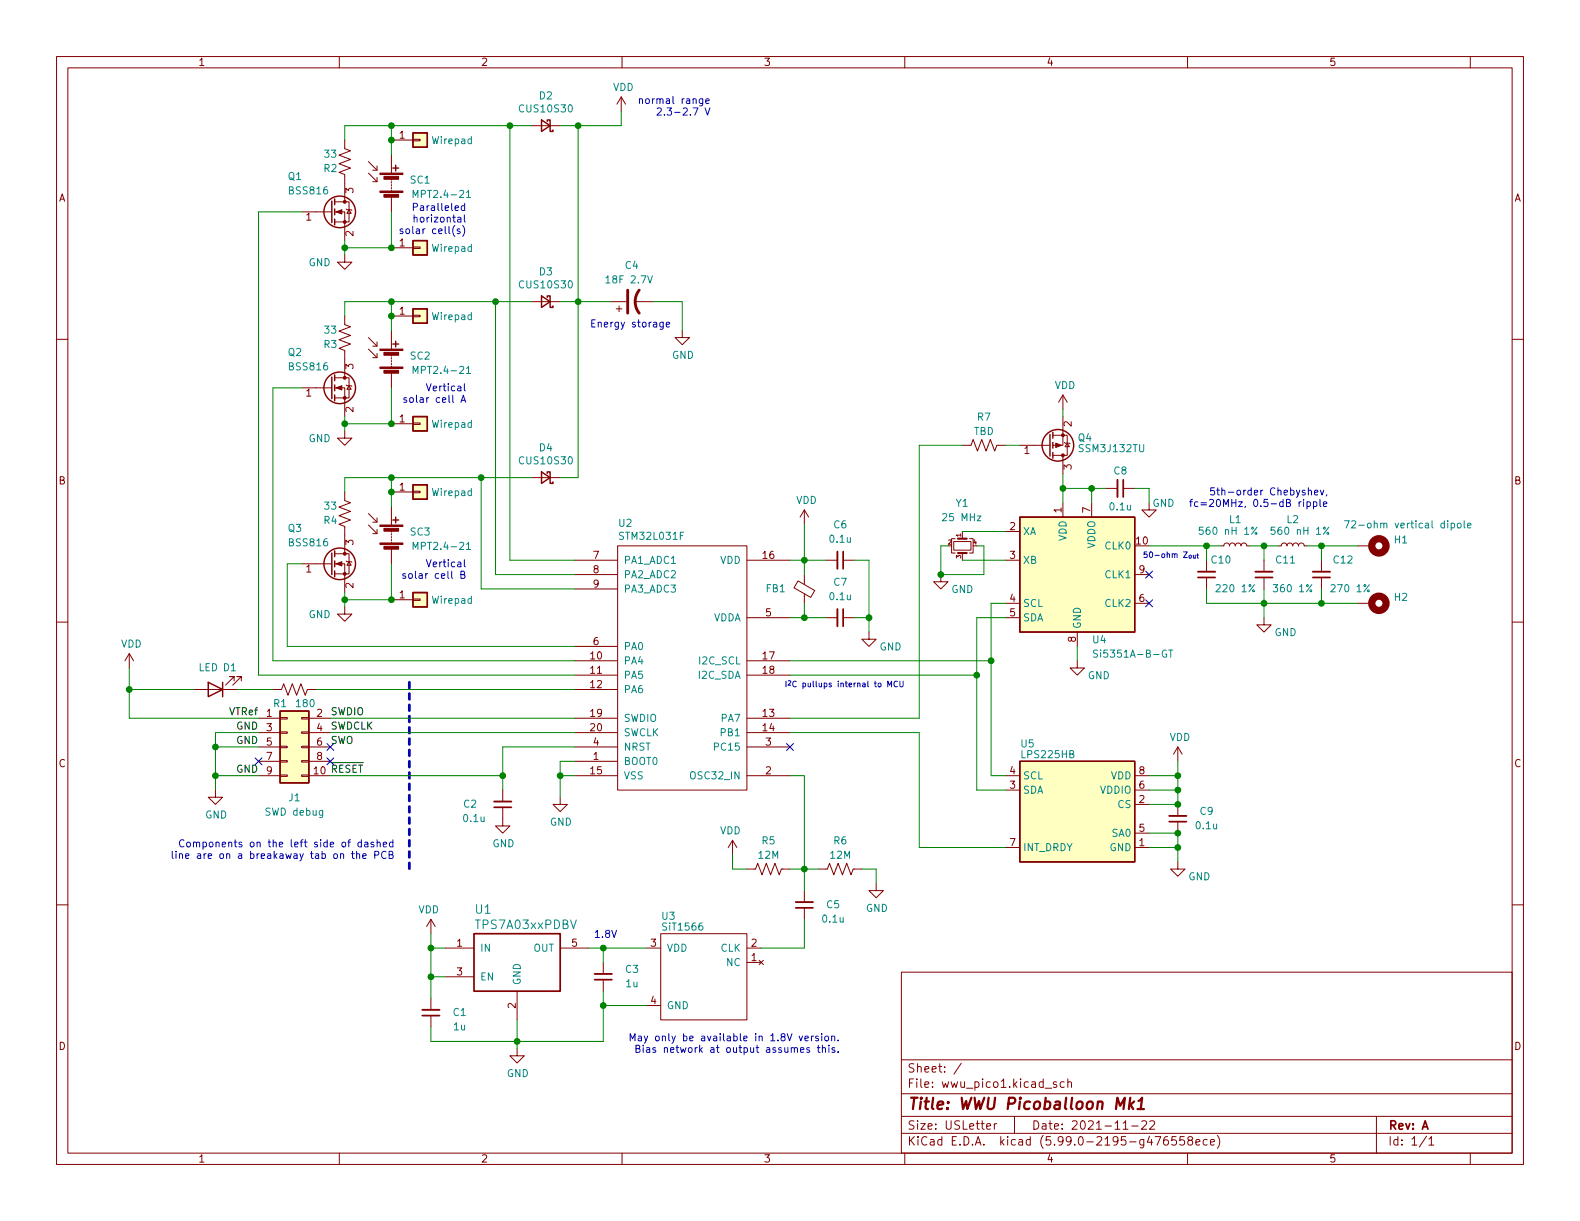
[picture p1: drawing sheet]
<svg xmlns="http://www.w3.org/2000/svg" width="279mm" height="216mm" viewBox="0 0 279 216" stroke-linecap="round" stroke-linejoin="round" font-family="sans-serif">
<g fill="none" stroke="#840000" stroke-width=".18">
<path d="M10 10h259.4v195.9h-259.4zM12 12h255.4v191.9h-255.4zM60 10v2M109.9 17.1l-.8 1.3M109.9 17.1v2.6M109.9 17.1l.7 1.3M110 10v2M160 10v2M210 10v2M260 10v2M53.3 37.5h5.4M59.2 37.5h1.8v5"/>
<path d="M59.2 35.7h2.5v3.5h-2.5M61 24.8v1.5l1 .4-2.1 .7 2.1 .8-2.1 .8 2.1 .7-2.1 .8 1.1 .4v4.8M61.2 37l.1 .1h.8l.1 .1M61.7 37.1l.4 .6h-.8zM65.2 30.6l1.5 1.5M65.2 28.6l1.5 1.5M66.7 31.4v.7h-.8M66.7 29.3v.8h-.8M69.2 24.8h3.8M69.2 27.3v3.3M69.2 31.6v.3M69.2 32.1v.3"/>
<path d="M69.2 32.6v.3M69.2 33.1v.3M69.2 33.7v.2M69.2 34.9v2.6M73 24.6h1.3v.3h-1.3zM94 22.2h5.1M10 60h2M61 55.9v1.5l1 .4-2.1 .7 2.1 .8-2.1 .8 2.1 .7-2.1 .8 1.1 .4v4.8M61 45.1v1.3h1.2l-1.2 1.2-1.3-1.2h1.3M65.2 59.7l1.5 1.5M69.2 43.8h3.8M69.2 58.4v3.3"/>
<path d="M69.2 55.9h3.8M73 43.7h1.3v.2h-1.3zM73 55.8h1.3v.2h-1.3zM94 53.3h5.1M107.9 53.3h2.8M109 54.6h1M109.5 54.1v1M112.3 53.3h3.3M120.6 58.4v1.3h1.3l-1.3 1.3-1.2-1.3h1.2M267.4 60h2M53.3 68.6h5.4M59.2 68.6h1.8v5.1"/>
<path d="M59.2 66.8h2.5v3.6h-2.5M61 76.2v1.3h1.2l-1.2 1.2-1.3-1.2h1.3M61.2 68.1l.1 .1h.8l.1 .1M61.7 68.2l.4 .6h-.8zM65.2 61.7l1.5 1.5M66.7 62.5v.7h-.8M66.7 60.5v.7h-.8M69.2 62.7v.3M69.2 63.2v.3M69.2 63.8v.2M69.2 64.3v.2M69.2 64.8v.2"/>
<path d="M69.2 66v2.6M69.2 74.9h3.8M73 74.8h1.3v.3h-1.3zM170.2 78.7h1.5l.4-1 .7 2.1 .8-2.1 .8 2.1 .7-2.1 .8 2.1 .4-1.1h1.5M180.3 78.7h5.4M186.2 77h2.5v3.5h-2.5M188 73.7v5h-1.8M188 69.9l-.8 1.2M188 69.9v2.5M188 69.9l.7 1.2M188.2 78.2l.1 .2h.8l.1 .1M188.7 78.4l.4 .6h-.8z"/>
<path d="M53.3 99.7h5.4M59.2 99.7h1.8v5.1M59.2 97.9h2.5v3.6h-2.5M61 87v1.5l1 .4-2.1 .8 2.1 .7-2.1 .8 2.1 .7-2.1 .8 1.1 .4v4.8M61.2 99.2l.1 .1h.8l.1 .1M61.7 99.3l.4 .6h-.8zM65.2 92.8l1.5 1.6M65.2 90.8l1.5 1.5M66.7 93.6v.8h-.8M66.7 91.6v.7h-.8M69.2 89.5v3.3M69.2 93.9v.2"/>
<path d="M69.2 94.4v.2M69.2 94.9v.2M69.2 95.4v.2M69.2 95.9v.2M69.2 97.2v2.5M69.2 87h3.8M73 86.9h1.3v.2h-1.3zM94 84.5h5.1M101.6 99.1h7.6M109.2 96.5h22.9v43.2h-22.9zM132.1 99.1h7.6M142.2 90.2l-.7 1.2"/>
<path d="M142.2 90.2v2.5M142.2 90.2l.8 1.2M146 99.1h2.1M149.1 99.1h2M168.7 95.8h3v1.5h-3zM168.9 95.3h-.6v2.5h.6M170.2 94v1.3M170.2 97.8v1.3M171.4 95.3h.7v2.5h-.7M177.8 99.1h2.5M177.8 94h2.5M188 80.5v3.3"/>
<path d="M188 88.9v2.5M193 88.9v2.5M195.6 86.4h2M198.6 86.4h2.1M203.2 88.9v1.3h1.3l-1.3 1.2-1.3-1.2h1.3M213.4 99.1v2M215.9 96.5h.5l.2-.3 .3-.2 .4 .2 .1 .3 .1-.3 .3-.2 .5 .1 .1 .4 .3-.4 .4-.1 .2 .2 .2 .3 .1-.3 .4-.2 .3 .2 .2 .3h.5M223.5 99.1v2M226.1 96.5h.5l.1-.3 .4-.2 .3 .2 .2 .3 .1-.3 .3-.2 .4 .1 .2 .4 .2-.4 .4-.1 .3 .2 .1 .3 .2-.3 .3-.2 .4 .2 .1 .3h.5M233.7 99.1v2M240 96.5h2.6M10 110h2"/>
<path d="M22.9 115.6l-.8 1.2M22.9 115.6v2.5M22.9 115.6l.7 1.2M61 107.3v1.3h1.2l-1.2 1.3-1.3-1.3h1.3M69.2 106h3.8M73 105.9h1.3v.3h-1.3zM101.6 114.3h7.6M101.6 101.6h7.6M101.6 104.1h7.6M101.6 116.8h7.6M101.6 119.4h7.6M132.1 109.2h7.6"/>
<path d="M132.1 116.8h7.6M132.1 119.4h7.6M141.1 102.7l3 1.7-.7 1.2-3-1.7zM142.2 101.6v1.8M142.2 105v1.7M146 109.2h2.1M149.1 109.2h2M153.7 111.8v1.2h1.2l-1.2 1.3-1.3-1.3h1.3M166.4 101.6v1.3h1.2l-1.2 1.2-1.3-1.2h1.3M177.8 109.2h2.5M177.8 106.7h2.5M190.5 116.8v1.3h1.3l-1.3 1.3-1.3-1.3h1.3"/>
<path d="M190.5 111.8v2.5M200.7 101.6h2.5M200.7 106.7h2.5M213.4 102.1v2M223.5 109.2v1.3h1.3l-1.3 1.3-1.3-1.3h1.3M223.5 102.1v2M233.7 102.1v2M240 106.7h2.6M267.4 110h2M34.3 121.9h7.6M38.1 139.7v1.3h1.3l-1.3 1.2-1.3-1.2h1.3M41.4 120.4v-.8h-.8h.8l-1.5 1.6"/>
<path d="M42.7 120.4v-.8h-.8h.8l-1.6 1.6M45.7 127h3.8M45.7 137.2h3.8M45.7 129.5h3.8M45.7 132.1h3.8M45.7 134.6h3.8M48.3 121.9h1.5l.4-1 .7 2 .8-2 .8 2 .7-2 .8 2 .4-1h1.5M49.5 137h1.3v.3h-1.3zM49.5 134.5h1.3v.2h-1.3zM49.5 129.4h1.3v.3h-1.3zM49.5 126.9h1.3v.2h-1.3zM49.5 132h1.3v.2h-1.3z"/>
<path d="M53.3 137h1.3v.3h-1.3zM53.3 134.5h1.3v.2h-1.3zM53.3 129.4h1.3v.3h-1.3zM53.3 126.9h1.3v.2h-1.3zM53.3 132h1.3v.2h-1.3zM54.6 127h3.8M54.6 137.2h3.8M54.6 129.5h3.8M54.6 132.1h3.8M54.6 134.6h3.8M88.9 139.7v2M101.6 127h7.6"/>
<path d="M101.6 137.2h7.6M101.6 129.5h7.6M101.6 132.1h7.6M101.6 134.6h7.6M101.6 121.9h7.6M132.1 127h7.6M132.1 137.2h7.6M132.1 129.5h7.6M132.1 132.1h7.6M177.8 137.2h2.5M177.8 139.7h2.5M200.7 137.2h2.5"/>
<path d="M200.7 139.7h2.5M208.3 132.1v2.5M208.3 132.1l-.8 1.3M208.3 132.1l.7 1.3M10 160h2M88.9 142.7v3.4h1.3l-1.3 1.2-1.3-1.2h1.3M99.1 141v1.2h1.2l-1.2 1.3-1.3-1.3h1.3M129.5 148.6l.8 1.3M129.5 148.6v2.5M129.5 148.6l-.7 1.3M132.1 153.7h1.5l.4-1 .7 2 .8-2 .8 2 .7-2 .8 2 .4-1h1.5M142.2 157.5v2"/>
<path d="M144.8 153.7h1.5l.4-1 .7 2 .8-2 .8 2 .7-2 .8 2 .4-1h1.5M154.9 156.2v1.3h1.3l-1.3 1.3-1.2-1.3h1.2M177.8 149.9h2.5M200.7 149.9h2.5M200.7 142.2h2.5M200.7 147.3h2.5M208.3 152.4v1.3h1.2l-1.2 1.2-1.3-1.2h1.3M208.3 142.2v2.1M208.3 145.3v2M267.4 160h2M76.2 162.6v2.5M76.2 176.5v2.1"/>
<path d="M76.2 179.6v2M76.2 162.6l.8 1.2M76.2 162.6l-.8 1.2M78.7 167.6h5.1M78.7 172.7h5.1M91.4 175.3v5M99.1 167.6h5M106.7 170.2v2M106.7 173.2v2.1M114.3 167.6h2.5M114.3 177.8h2.5M116.8 165.1h15.3v15.2h-15.3z"/>
<path d="M132.1 167.6h2.5M132.1 170.2h2.5M134.2 169.8l.8 .8M135 169.8l-.8 .8M142.2 160.5v2.1M159.4 171.9h108v32h-108zM91.4 185.4v1.3h1.3l-1.3 1.3-1.2-1.3h1.2M159.4 197.4h108M159.4 193.4h108M159.4 187.4h108M170 188l-1.3 1.9M174.5 199.2l.7-.2-.1-.3h-.4l-.2 .2v.7h.6"/>
<path d="M175.8 198.7v1M176.3 198.7h-.3l-.2 .3M179.4 197.4v3M184.8 192.4h1.2M186.8 191.4l-.3-.1-.2 .2v.2l.5 .2v.3h-.5M188.2 191.4l-.4-.1-.3 .3v.4l.1 .2h.6M188.8 191.4l.2-.1 .4 .1 .1 .9M188.8 190.8v1.5M198.6 199.7h.9M200.1 199.1h1.2M201.9 198.3l.6-.1 .2 .1 .1 .3-1 1.1h1M203.3 198.3l.6-.1 .2 .1 .1 .3-.9 1.1h.9"/>
<path d="M243.4 197.4v6.5M60 203.9v2M110 203.9v2M159.4 200.4h108M160 203.9v2M204.3 201h1l-.7 1.5M206.5 201a.59 .59 0 0 0-.7 .6v.6l.1 .2 .4 .1 .2-.2 .1-.5-.1-.2-.5-.1-.2 .3M208 201h-.7l-.1 .7 .2-.2 .5 .1 .1 .2v.5l-.2 .2-.6-.2M209.4 201h-.7l-.1 .7 .2-.2 .5 .1 .2 .2-.1 .5-.2 .2-.6-.2M210 203.9v2M210.3 201.6l-.3-.3 .1-.2 .2-.1h.5l.1 .3-.1 .2-.6 .2-.2 .2 .1 .4 .2 .2h.3l.3-.3-.1-.4-.2-.2M211.5 202l.7-.2-.1-.3h-.4l-.2 .2v.7h.6"/>
<path d="M213.5 201.5h-.5l-.2 .3v.4l.1 .2h.6M214 202l.8-.2-.1-.3h-.4l-.3 .2 .1 .7h.6M215.3 200.8a1.72 1.72 0 0 1 0 2.2M252.3 200.9l-1.3 1.9M252.7 201.4l.4-.4v1.5M252.7 202.5h.8M260 203.9v2"/>
</g>
<path d="M197.3 196.1l.3-2 .5 1.4 .8-1.4-.2 2M199.9 194.1l-.3 2M199.9 195.3l.5 .8M200.6 194.8l-.9 .7M201.1 196.1h1.2M201.3 194.7l.7-.6-.3 2" fill="none" stroke="#840000" stroke-width=".4"/>
<g fill="#ffffc2" stroke="#ffffc2" stroke-width=".18">
<path d="M73 23.5h2.6v2.5h-2.6z"/>
<path d="M73 42.5h2.6v2.6h-2.6z"/>
<path d="M73 54.6h2.6v2.6h-2.6z"/>
<path d="M73 73.7h2.6v2.5h-2.6z"/>
<path d="M49.5 125.7h5.1v12.7h-5.1z"/>
<path d="M180.3 91.4h20.4v20.4h-20.4z"/>
<path d="M73 104.8h2.6v2.5h-2.6z"/>
<path d="M73 85.7h2.6v2.6h-2.6z"/>
<path d="M180.3 134.6h20.4v17.8h-20.4z"/>
</g>
<g fill="none" stroke="#840000" stroke-width=".25">
<path d="M58.7 35.6v3.8M59.2 35.2v1M59.2 37v1M59.2 38.7v1.1M69.5 29.7h1M70 29.2v1M73 23.5h2.6v2.5h-2.6zM95.8 21.2l1.5 1-1.5 1zM96.8 21.5v-.3h.5v2h.5v-.2M73 42.5h2.6v2.6h-2.6zM73 54.6h2.6v2.6h-2.6zM95.8 52.3l1.5 1-1.5 1.1z"/>
<path d="M96.8 52.6v-.3h.5v2.1h.5v-.3M58.7 66.7v3.8M59.2 66.3v1M59.2 68.1v1M59.2 69.9v1M69.5 60.8h1M70 60.3v1M73 73.7h2.6v2.5h-2.6zM185.7 76.8v3.8M186.2 76.5v1M186.2 78.2v1M58.7 97.8v3.8"/>
<path d="M59.2 97.4v1M59.2 99.2v1M69.5 91.9h1M70 91.4v1.1M73 85.7h2.6v2.6h-2.6zM95.8 83.4l1.5 1.1-1.5 1zM96.8 83.7v-.3h.5v2.1h.5v-.3M180.3 91.4h20.4v20.4h-20.4zM186.2 80v1M59.2 101v1M73 104.8h2.6v2.5h-2.6zM36.8 120.7l2.6 1.2-2.6 1.3z"/>
<path d="M39.4 120.7v2.5M49.5 125.7h5.1v12.7h-5.1zM180.3 134.6h20.4v17.8h-20.4z"/>
<circle cx="60.1" cy="37.5" r="2.79"/>
<circle cx="60.1" cy="68.6" r="2.79"/>
<circle cx="187.1" cy="78.7" r="2.79"/>
<circle cx="60.1" cy="99.7" r="2.79"/>
</g>
<path d="M148.1 97.5v3.1M197.6 84.8v3.1M148.1 107.7v3M211.8 101.1h3.1M222 101.1h3M232.2 101.1h3M87.4 141.7h3M140.7 159.5h3.1M206.8 144.3h3M74.7 178.6h3M105.2 172.2h3" fill="none" stroke="#840000" stroke-width=".33"/>
<path d="M149.1 97.5v3.1M198.6 84.8v3.1M149.1 107.7v3M211.8 102.1h3.1M222 102.1h3M232.2 102.1h3M87.4 142.7h3M206.8 145.3h3M74.7 179.6h3M83.8 165.1h15.3v10.2h-15.3zM105.2 173.2h3M140.7 160.5h3.1" fill="none" stroke="#840000" stroke-width=".3"/>
<path d="M111 51.3v4.1M113 51.3a3.3 3.3 0 0 0 0 4.1" fill="none" stroke="#840000" stroke-width=".51"/>
<g fill="none" stroke="#008484" stroke-width=".18">
<path d="M73.1 34.9v-1.2l.4 .9 .4-.9v1.2M82.5 34l.4-.3v1.2M82.5 34.9h.7M107.1 49.1l.4-.3v1.2M107.1 50h.8M114.5 48.8l.4 1.2 .5-1.2M73.1 66v-1.2l.4 .9 .4-.9v1.2M82.5 65.1l.4-.3v1.2M82.5 66h.7M73.1 97.2v-1.3l.4 .9 .4-.9v1.3M82.5 96.3l.4-.4v1.3M82.5 97.2h.7"/>
<path d="M212.7 93.2h-.6v.6l.1-.1 .5 .1 .1 .1-.1 .5-.2 .1-.4-.1M222.3 93.2l-1 1.3M225.4 93.2h-.6v.6l.1-.1 .5 .1 .1 .1-.1 .5-.2 .1-.4-.1M235 93.2l-1 1.3M237.8 92.1h.8l-.5 1.3M239 92.2l.5-.1 .2 .3-.7 1h.7M257.8 92.6l.3-.1 .3 .2v.4l-.3 .3-.3-.1-.1-.2zM258.9 92.1v1.1l.2 .2M259.5 92.9l.6-.1v-.2l-.4-.1-.2 .2 .1 .6h.5M194.1 115l-.5-.1-.2 .2v.3l.6 .3 .1 .3-.3 .2h-.4M206.7 114.9h.7M207 114.9v1.3"/>
<circle cx="222.1" cy="94.3" r=".18"/>
<circle cx="234.8" cy="94.3" r=".18"/>
</g>
<g fill="#840000" stroke="#840000" stroke-width=".18">
<path d="M67.2 96h4v.3h-4z"/>
<path d="M67.2 92.8h4v.3h-4z"/>
<path d="M67.9 96.6h2.6v.5h-2.6z"/>
<path d="M67.9 93.4h2.6v.5h-2.6z"/>
<path d="M59.4 99.7l1.1-.4v.8z"/>
<path d="M59.4 37.5l1.1-.4v.7z"/>
<path d="M59.4 68.6l1.1-.4v.8z"/>
<path d="M67.2 64.9h4v.3h-4z"/>
<path d="M67.2 61.7h4v.3h-4z"/>
<path d="M67.9 65.5h2.6v.5h-2.6z"/>
<path d="M67.9 62.3h2.6v.5h-2.6z"/>
<path d="M67.2 33.8h4v.2h-4z"/>
<path d="M67.2 30.6h4v.3h-4z"/>
<path d="M67.9 34.4h2.6v.5h-2.6z"/>
<path d="M67.9 31.2h2.6v.5h-2.6z"/>
<path d="M186.7 78.4l1 .3-1 .4z"/>
<circle cx="61" cy="101.5" r=".25"/>
<circle cx="61" cy="97.9" r=".25"/>
<circle cx="61" cy="39.2" r=".25"/>
<circle cx="61" cy="35.7" r=".25"/>
<circle cx="61" cy="70.4" r=".25"/>
<circle cx="61" cy="66.8" r=".25"/>
<circle cx="188" cy="77" r=".25"/>
<circle cx="188" cy="80.5" r=".25"/>
</g>
<path d="M169.4 95.3h1.5M169.4 97.8h1.5" fill="none" stroke="#840000" stroke-width=".38"/>
<g fill="none" stroke="#840000" stroke-width="1.3">
<circle cx="243.8" cy="96.5" r="1.27"/>
<circle cx="243.8" cy="106.7" r="1.27"/>
</g>
<g fill="none" stroke="#0000c2" stroke-width=".18">
<path d="M113.1 17.6l.2-.1h.3v.8M113.1 17.5v.8M116.2 19.2l.5-.1 .2 .3-.7 1h.7M118 19.1h.8l-.5 .5 .4 .1v.5l-.2 .2-.5-.2M73.1 36.6h.6l.1-.2v-.3l-.7-.1v1.2M73.2 38.5l.2-.1 .3 .1 .1 .8M73.2 38v1.3M82.1 38v1.1l.2 .2M117.5 20.2v.2M71.2 40.5h-.3l-.2 .1 .1 .2 .4 .1v.3h-.5M71.9 40.5h.3l.2 .2v.4l-.2 .2-.3-.1-.1-.1zM104.6 57.2h.5"/>
<path d="M105.2 56.5h-.6v1.3h.6M117.8 57.4l.6-.1v-.3h-.4l-.2 .2 .1 .6h.5M71.9 70.4l-.3-.1-.2 .2 .1 .2 .4 .1v.3h-.5M72.6 70.4l.3-.1 .2 .3v.3l-.2 .3-.3-.1-.2-.2zM75.4 67.8l.4 1.3 .4-1.3M75.4 99l.4 1.2 .4-1.2M210.4 88.7h.5M210.9 88.3l-.3 .2v1.1M211.6 98.2h.3M211.7 97.9v.7l.2 .1M211.8 88.8l-.3-.1-.3 .3 .1 .5h.5M212.4 88.9h.9"/>
<path d="M212.4 89.3h.9M213.9 88.4l.5-.1 .2 .4-.8 .9h.8M214.7 86.3h-.6v.6l.2-.2 .4 .1 .1 .2-.1 .4-.1 .1-.5-.1M215.2 86.7h.4M215.3 86.3v1l.3 .2M216.1 86.8l.1-.1h.3l.1 .8M216.1 86.3v1.2M234 89.1l.6-.1v-.2l-.4-.1-.2 .2 .1 .6h.5M234.6 87.5l-.1 .2M71.7 101.5l-.3-.1-.2 .2 .1 .2 .4 .1v.3h-.5M72.4 101.5l.3-.1 .2 .3v.3l-.2 .3-.3-.1-.1-.2zM139 120.4v1"/>
<path d="M139.4 120.4h.3l.1 .2-.5 .6h.5M159.1 120.4v.9l.2 .1 .4-.1v-.9M30.5 150.5v1.1l.1 .2M31.1 150.5v.2M31.1 151v.8M31.7 151.1l.2-.1h.3l.1 .8M31.7 151v.8M32.5 148.6a.6 .6 0 0 0-.8 .4 .6 .6 0 0 0 .6 .8l.2-.2M32.8 151.4l.6-.1v-.3h-.4l-.2 .1 .1 .6h.5M33.1 149l.3-.1 .3 .3v.3l-.3 .3-.3-.1-.1-.2zM34.2 149l.2-.1 .3 .1 .1 .8M34.2 148.9v.9"/>
<path d="M34.8 149.1l.1-.2 .3 .1 .1 .8M34.9 151h.5l.1 .8M35.5 151.3h-.4l-.2 .2 .2 .3 .4-.1M35.9 149l.4-.1 .2 .3-.1 .5h-.5M35.9 148.9v1.3M36.1 151v.8M36.5 151l-.4 .2M67.8 149.3l.6-.1-.1-.2-.3-.1-.2 .2v.6h.5M68.8 151.1h.6l.1-.2-.1-.2-.6-.2v1.3h.5l.2-.1v-.3l-.3-.3M69.5 149l-.4-.1-.2 .3 .1 .5h.5M69.5 148.5v1.3M111.4 184v-1.2l.5 .9 .4-.9v1.2"/>
<path d="M112.5 185.4h.5l.1-.2v-.3l-.6-.1v1.3h.5l.1-.1 .1-.3-.3-.3M112.9 183.3h.5v.7M113.4 183.5l-.4 .1-.2 .1 .2 .3h.4M113.7 184.8v.1M113.7 185.2v.9M113.9 183.2l.3 .8M114.3 185.3h.5l.1 .8M114.5 183.2l-.4 1.1-.2 .2M114.9 185.5l-.4 .1-.2 .2 .2 .3 .4-.1M115.9 185.3l-.3-.1-.2 .2 .1 .2 .4 .1v.3h-.5M116 183.3l.3-.1 .3 .2v.4l-.3 .2h-.3l-.1-.2zM147.1 183.3l.1-.1 .3 .1 .1 .7"/>
<path d="M147.6 185.3l-.3-.1-.2 .2 .1 .2 .4 .1v.3h-.5M148.2 183.9v.1M148.2 186v.1"/>
</g>
<path d="M72.4 120.7v33" fill="none" stroke="#0000c2" stroke-width=".5" stroke-dasharray="1 1"/>
<g fill="none" stroke="#008400" stroke-width=".18">
<path d="M109.9 19.7v2.5h-10.8M53.3 37.5h-7.6v81.9h55.9M69.2 22.2v5.1M69.2 37.5v6.3h-8.2M90.2 22.2v76.9h11.4M94 22.2h-33v2.6M102.2 22.2v62.3h-3.1M61 42.5v2.6M69.2 53.3v5.1M87.6 53.3v48.3h14M94 53.3h-33v2.6M99.1 53.3h8.8"/>
<path d="M115.6 53.3h5v5.1M53.3 68.6h-5v48.2h53.3M61 73.7v2.5M69.2 68.6v6.3h-8.2M170.2 78.7h-7.6v48.3h-22.9M177.8 78.7h2.5M188 72.4v1.3M53.3 99.7h-2.5v14.6h50.8M69.2 84.5v5M69.2 99.7v6.3h-8.2M85.1 84.5v19.6h16.5M94 84.5h-33v2.5"/>
<path d="M139.7 99.1h6.3M142.2 92.7v8.9M151.1 99.1h2.6v12.7M167.6 96.5h-1.2v5.1h7.6v-5.1h-1.3M170.2 94h7.6M170.2 99.1h7.6M188 83.8v5.1M188 86.4h7.6M193 86.4v2.5M200.7 86.4h2.5v2.5M203.2 96.5h12.7M213.4 96.5v2.6"/>
<path d="M221 96.5h5.1M223.5 96.5v2.6M231.1 96.5h8.9M233.7 96.5v2.6M22.9 118.1v8.9h22.8M61 104.8v2.5M139.7 109.2h6.3M139.7 116.8h35.6M139.7 119.4h33M142.2 106.7v2.5M151.1 109.2h2.6M177.8 109.2h-5.1v30.5h5.1"/>
<path d="M177.8 106.7h-2.5v30.5h2.5M190.5 114.3v2.5M213.4 104.1v2.6h26.6M223.5 104.1v5.1M233.7 104.1v2.6M22.9 121.9h11.4M38.1 137.2h7.6M38.1 132.1h7.6M41.9 121.9h6.4M45.7 129.5h-7.6v10.2M55.9 121.9h45.7M58.4 137.2h30.5"/>
<path d="M58.4 127h43.2M58.4 129.5h43.2M99.1 137.2h2.5M101.6 132.1h-12.7v7.6M101.6 134.6h-2.5v6.4M139.7 137.2h2.5v20.3M139.7 129.5h22.9v20.4h15.2M203.2 139.7h5.1M203.2 137.2h5.1M208.3 134.6v7.6h-5.1M129.5 151.1v2.6h2.6M139.7 153.7h5.1"/>
<path d="M152.4 153.7h2.5v2.5M203.2 147.3h5.1v5.1M203.2 149.9h5.1M76.2 167.6h2.5M76.2 165.1v11.4M76.2 172.7h2.5M104.1 167.6h10.2M106.7 167.6v2.6M106.7 175.3v8.9h-30.5v-2.6M106.7 177.8h7.6M142.2 162.6v5h-7.6M91.4 180.3v5.1"/>
</g>
<path d="M202.6 106.1l1.2 1.2M202.6 101l1.2 1.2M203.8 106.1l-1.2 1.2M203.8 101l-1.2 1.2M45.1 134l1.2 1.2M46.3 134l-1.2 1.2M57.8 131.5l1.2 1.2M57.8 134l1.2 1.2M59 131.5l-1.2 1.2M59 134l-1.2 1.2M139.1 131.5l1.2 1.2M140.3 131.5l-1.2 1.2" fill="none" stroke="#000084" stroke-width=".18"/>
<g fill="#008400" stroke="#008400" stroke-width=".18">
<circle cx="38.1" cy="137.2" r=".51"/>
<circle cx="69.2" cy="87" r=".51"/>
<circle cx="85.1" cy="84.5" r=".51"/>
<circle cx="61" cy="106" r=".51"/>
<circle cx="69.2" cy="106" r=".51"/>
<circle cx="61" cy="74.9" r=".51"/>
<circle cx="69.2" cy="74.9" r=".51"/>
<circle cx="22.9" cy="121.9" r=".51"/>
<circle cx="38.1" cy="132.1" r=".51"/>
<circle cx="69.2" cy="84.5" r=".51"/>
<circle cx="69.2" cy="22.2" r=".51"/>
<circle cx="90.2" cy="22.2" r=".51"/>
<circle cx="61" cy="43.8" r=".51"/>
<circle cx="69.2" cy="43.8" r=".51"/>
<circle cx="69.2" cy="53.3" r=".51"/>
<circle cx="69.2" cy="24.8" r=".51"/>
<circle cx="102.2" cy="53.3" r=".51"/>
<circle cx="142.2" cy="99.1" r=".51"/>
<circle cx="142.2" cy="109.2" r=".51"/>
<circle cx="142.2" cy="153.7" r=".51"/>
<circle cx="88.9" cy="137.2" r=".51"/>
<circle cx="99.1" cy="137.2" r=".51"/>
<circle cx="69.2" cy="55.9" r=".51"/>
<circle cx="87.6" cy="53.3" r=".51"/>
<circle cx="102.2" cy="22.2" r=".51"/>
<circle cx="106.7" cy="177.8" r=".51"/>
<circle cx="76.2" cy="167.6" r=".51"/>
<circle cx="76.2" cy="172.7" r=".51"/>
<circle cx="91.4" cy="184.2" r=".51"/>
<circle cx="106.7" cy="167.6" r=".51"/>
<circle cx="223.5" cy="96.5" r=".51"/>
<circle cx="233.7" cy="96.5" r=".51"/>
<circle cx="213.4" cy="96.5" r=".51"/>
<circle cx="223.5" cy="106.7" r=".51"/>
<circle cx="233.7" cy="106.7" r=".51"/>
<circle cx="188" cy="86.4" r=".51"/>
<circle cx="193" cy="86.4" r=".51"/>
<circle cx="153.7" cy="109.2" r=".51"/>
<circle cx="172.7" cy="119.4" r=".51"/>
<circle cx="208.3" cy="137.2" r=".51"/>
<circle cx="175.3" cy="116.8" r=".51"/>
<circle cx="208.3" cy="139.7" r=".51"/>
<circle cx="208.3" cy="142.2" r=".51"/>
<circle cx="208.3" cy="147.3" r=".51"/>
<circle cx="208.3" cy="149.9" r=".51"/>
<circle cx="166.4" cy="101.6" r=".51"/>
</g>
<text font-size="2.8" fill="#840000" x="160.4" y="196.2">Title: WWU Picoballoon Mk1</text>
<g font-size="2.1" fill="#008484">
<text x="84.1" y="161.6">U1</text>
<text x="84.3" y="164.3">TPS7A03xxPDBV</text>
</g>
<g font-size="2.1" fill="#840000">
<text x="160.4" y="189.7">Sheet: /</text>
<text x="160.4" y="192.4">File: wwu_pico1.kicad_sch</text>
<text x="160.4" y="202.5">KiCad E.D.A. kicad (5.99.0-2195-g476558ece)</text>
<text x="160.4" y="199.7">Size: USLetter</text>
<text x="182.4" y="199.7">Date: 2021-11-22</text>
<text x="245.4" y="199.7">Rev: A</text>
<text x="245.4" y="202.5">Id: 1/1</text>
</g>
<g font-size="1.8" fill="#840000">
<text x="35" y="11.6">1</text>
<text x="85" y="11.6">2</text>
<text x="135" y="11.6">3</text>
<text x="185" y="11.6">4</text>
<text x="235" y="11.6">5</text>
<text x="70.6" y="24.5">1</text>
<text x="10.3" y="35.6">A</text>
<text x="62.5" y="34.1" transform="rotate(-90 62.5 34.1)">3</text>
<text x="267.7" y="35.6">A</text>
<text x="54.1" y="39">1</text>
<text x="62.5" y="41.8" transform="rotate(-90 62.5 41.8)">2</text>
<text x="70.6" y="43.6">1</text>
<text x="70.6" y="55.6">1</text>
<text x="62.5" y="65.3" transform="rotate(-90 62.5 65.3)">3</text>
<text x="54.1" y="70.1">1</text>
<text x="62.5" y="72.9" transform="rotate(-90 62.5 72.9)">2</text>
<text x="70.6" y="74.7">1</text>
<text x="189.5" y="75.4" transform="rotate(-90 189.5 75.4)">2</text>
<text x="181.1" y="80.3">1</text>
<text x="189.5" y="83" transform="rotate(-90 189.5 83)">3</text>
<text x="10.3" y="85.7">B</text>
<text x="70.6" y="86.7">1</text>
<text x="267.7" y="85.7">B</text>
<text x="178.6" y="93.7">2</text>
<text x="187.7" y="90.7" transform="rotate(-90 187.7 90.7)">1</text>
<text x="192.8" y="90.7" transform="rotate(-90 192.8 90.7)">7</text>
<text x="54.1" y="101.2">1</text>
<text x="62.5" y="96.4" transform="rotate(-90 62.5 96.4)">3</text>
<text x="104.9" y="98.8">7</text>
<text x="104.9" y="101.3">8</text>
<text x="134.9" y="98.8">16</text>
<text x="178.6" y="98.8">3</text>
<text x="200.9" y="96.3">10</text>
<text x="201.4" y="101.3">9</text>
<text x="62.5" y="104" transform="rotate(-90 62.5 104)">2</text>
<text x="70.6" y="105.8">1</text>
<text x="104.9" y="103.9">9</text>
<text x="178.6" y="106.4">4</text>
<text x="201.4" y="106.4">6</text>
<text x="135.4" y="109">5</text>
<text x="178.6" y="109">5</text>
<text x="190.2" y="113.5" transform="rotate(-90 190.2 113.5)">8</text>
<text x="104.4" y="116.6">10</text>
<text x="104.4" y="119.1">11</text>
<text x="104.9" y="114">6</text>
<text x="134.9" y="116.6">17</text>
<text x="134.9" y="119.1">18</text>
<text x="104.4" y="121.7">12</text>
<text x="47.1" y="126.7">1</text>
<text x="47.1" y="129.3">3</text>
<text x="47.1" y="131.8">5</text>
<text x="56" y="126.7">2</text>
<text x="56" y="129.3">4</text>
<text x="56" y="131.8">6</text>
<text x="104.4" y="126.7">19</text>
<text x="104.4" y="129.3">20</text>
<text x="104.9" y="131.8">4</text>
<text x="134.9" y="126.7">13</text>
<text x="134.9" y="129.3">14</text>
<text x="135.4" y="131.8">3</text>
<text x="10.3" y="135.6">C</text>
<text x="47.1" y="134.4">7</text>
<text x="47.1" y="136.9">9</text>
<text x="56" y="134.4">8</text>
<text x="104.4" y="136.9">15</text>
<text x="104.9" y="134.4">1</text>
<text x="135.4" y="136.9">2</text>
<text x="178.6" y="136.9">4</text>
<text x="201.4" y="136.9">8</text>
<text x="267.7" y="135.6">C</text>
<text x="178.6" y="139.4">3</text>
<text x="201.4" y="142">2</text>
<text x="201.4" y="139.4">6</text>
<text x="178.6" y="149.6">7</text>
<text x="201.4" y="149.6">1</text>
<text x="201.4" y="147.1">5</text>
<text x="80.8" y="167.4">1</text>
<text x="101.1" y="167.4">5</text>
<text x="115.1" y="167.4">3</text>
<text x="132.9" y="167.4">2</text>
<text x="80.8" y="172.5">3</text>
<text x="132.9" y="169.9">1</text>
<text x="91.2" y="178.3" transform="rotate(-90 91.2 178.3)">2</text>
<text x="115.1" y="177.5">4</text>
<text x="10.3" y="185.7">D</text>
<text x="267.7" y="185.7">D</text>
<text x="35" y="205.6">1</text>
<text x="85" y="205.6">2</text>
<text x="135" y="205.6">3</text>
<text x="185" y="205.6">4</text>
<text x="235" y="205.6">5</text>
</g>
<g font-size="1.8" fill="#008484">
<text x="95.4" y="17.6">D2</text>
<text x="108.4" y="16.1">VDD</text>
<text x="92.1" y="19.9">CUS10S30</text>
<text x="57.4" y="27.9">33</text>
<text x="76.5" y="25.5">Wirepad</text>
<text x="51" y="31.8">Q1</text>
<text x="51.2" y="34.4">BSS816</text>
<text x="57.3" y="30.4">R2</text>
<text x="72.6" y="32.5">SC1</text>
<text x="73.7" y="35">MPT2.4-21</text>
<text x="54.5" y="47.1">GND</text>
<text x="76.5" y="44.5">Wirepad</text>
<text x="110.6" y="47.6">C4</text>
<text x="92.1" y="51">CUS10S30</text>
<text x="95.4" y="48.7">D3</text>
<text x="107.6" y="50.1">18F 2.7V</text>
<text x="57.4" y="59">33</text>
<text x="76.5" y="56.6">Wirepad</text>
<text x="51" y="62.9">Q2</text>
<text x="51.2" y="65.5">BSS816</text>
<text x="57.3" y="61.5">R3</text>
<text x="72.6" y="63.6">SC2</text>
<text x="118.8" y="63.4">GND</text>
<text x="73.7" y="66.1">MPT2.4-21</text>
<text x="186.5" y="68.8">VDD</text>
<text x="76.5" y="75.6">Wirepad</text>
<text x="172.2" y="76.9">TBD</text>
<text x="172.9" y="74.4">R7</text>
<text x="54.5" y="78.2">GND</text>
<text x="92.1" y="82.1">CUS10S30</text>
<text x="95.4" y="79.8">D4</text>
<text x="190.7" y="78">Q4</text>
<text x="191" y="79.9">SSM3J132TU</text>
<text x="197" y="83.9">C8</text>
<text x="76.5" y="87.7">Wirepad</text>
<text x="140.8" y="89.1">VDD</text>
<text x="169.1" y="89.6">Y1</text>
<text x="203.8" y="89.6">GND</text>
<text x="51" y="94">Q3</text>
<text x="57.3" y="92.6">R4</text>
<text x="57.4" y="90.1">33</text>
<text x="72.6" y="94.7">SC3</text>
<text x="109.4" y="93.1">U2</text>
<text x="109.8" y="95.4">STM32L031F</text>
<text x="146.8" y="96">0.1u</text>
<text x="147.5" y="93.4">C6</text>
<text x="167" y="92.1">25 MHz</text>
<text x="180.8" y="94.6">XA</text>
<text x="188.6" y="95.7" transform="rotate(-90 188.6 95.7)">VDD</text>
<text x="196.4" y="90.2">0.1u</text>
<text x="212.7" y="94.5">560 nH 1%</text>
<text x="217.4" y="92.5">L1</text>
<text x="225.4" y="94.5">560 nH 1%</text>
<text x="227.6" y="92.5">L2</text>
<text x="239.6" y="93.4">72-ohm vertical dipole</text>
<text x="51.2" y="96.6">BSS816</text>
<text x="73.7" y="97.2">MPT2.4-21</text>
<text x="110.2" y="99.7">PA1_ADC1</text>
<text x="127.3" y="99.7">VDD</text>
<text x="180.8" y="99.7">XB</text>
<text x="193.7" y="97.1" transform="rotate(-90 193.7 97.1)">VDDO</text>
<text x="195.5" y="97.2">CLK0</text>
<text x="214.3" y="99.6">C10</text>
<text x="225.7" y="99.6">C11</text>
<text x="235.9" y="99.6">C12</text>
<text x="246.6" y="96.1">H1</text>
<text x="76.5" y="106.7">Wirepad</text>
<text x="110.2" y="102.2">PA2_ADC2</text>
<text x="110.2" y="104.8">PA3_ADC3</text>
<text x="135.5" y="104.7">FB1</text>
<text x="146.8" y="106.1">0.1u</text>
<text x="147.5" y="103.6">C7</text>
<text x="168.2" y="104.8">GND</text>
<text x="180.8" y="107.3">SCL</text>
<text x="195.5" y="107.3">CLK2</text>
<text x="195.5" y="102.2">CLK1</text>
<text x="215.4" y="104.7">220 1%</text>
<text x="225.6" y="104.7">360 1%</text>
<text x="235.8" y="104.7">270 1%</text>
<text x="246.6" y="106.2">H2</text>
<text x="54.5" y="109.3">GND</text>
<text x="126.1" y="109.9">VDDA</text>
<text x="180.8" y="109.9">SDA</text>
<text x="191.1" y="111.3" transform="rotate(-90 191.1 111.3)">GND</text>
<text x="193.3" y="113.7">U4</text>
<text x="225.4" y="112.5">GND</text>
<text x="21.4" y="114.5">VDD</text>
<text x="35.1" y="118.7">LED D1</text>
<text x="110.2" y="114.9">PA0</text>
<text x="110.2" y="117.5">PA4</text>
<text x="123.8" y="117.5">I2C_SCL</text>
<text x="155.5" y="115">GND</text>
<text x="194.4" y="116.3">Si5351A-B-GT</text>
<text x="48.4" y="125">R1</text>
<text x="52.5" y="125">180</text>
<text x="110.2" y="120">PA5</text>
<text x="110.2" y="122.6">PA6</text>
<text x="123.6" y="120">I2C_SDA</text>
<text x="192.3" y="120.1">GND</text>
<text x="110.2" y="127.6">SWDIO</text>
<text x="110.2" y="130.2">SWCLK</text>
<text x="127.6" y="127.6">PA7</text>
<text x="127.6" y="130.2">PB1</text>
<text x="206.8" y="131">VDD</text>
<text x="110.2" y="135.3">BOOT0</text>
<text x="110.2" y="132.7">NRST</text>
<text x="110.2" y="137.8">VSS</text>
<text x="122.5" y="137.8">OSC32_IN</text>
<text x="126.6" y="132.7">PC15</text>
<text x="180.6" y="132.1">U5</text>
<text x="180.8" y="134.1">LPS225HB</text>
<text x="180.8" y="137.8">SCL</text>
<text x="196.4" y="137.8">VDD</text>
<text x="51.1" y="141.7">J1</text>
<text x="82" y="142.8">C2</text>
<text x="180.8" y="140.3">SDA</text>
<text x="194.6" y="140.3">VDDIO</text>
<text x="197.7" y="142.9">CS</text>
<text x="36.3" y="144.7">GND</text>
<text x="47.1" y="144.2">SWD debug</text>
<text x="82.1" y="145.3">0.1u</text>
<text x="87.1" y="149.8">GND</text>
<text x="97.2" y="146">GND</text>
<text x="127.3" y="147.5">VDD</text>
<text x="134.8" y="149.3">R5</text>
<text x="147.5" y="149.3">R6</text>
<text x="196.7" y="148">SA0</text>
<text x="211.6" y="146.6">0.1u</text>
<text x="212.2" y="144.1">C9</text>
<text x="134.2" y="151.8">12M</text>
<text x="146.9" y="151.8">12M</text>
<text x="180.8" y="150.5">INT_DRDY</text>
<text x="196.2" y="150.5">GND</text>
<text x="210.1" y="155.6">GND</text>
<text x="74" y="161.5">VDD</text>
<text x="146.2" y="160.6">C5</text>
<text x="153.1" y="161.2">GND</text>
<text x="117.1" y="162.6">U3</text>
<text x="117.4" y="164.5">SiT1566</text>
<text x="145.6" y="163.1">0.1u</text>
<text x="84.8" y="168.3">IN</text>
<text x="84.8" y="173.4">EN</text>
<text x="94.3" y="168.3">OUT</text>
<text x="110.6" y="172">C3</text>
<text x="117.9" y="168.3">VDD</text>
<text x="127.4" y="168.3">CLK</text>
<text x="128.5" y="170.8">NC</text>
<text x="80.1" y="179.6">C1</text>
<text x="92.1" y="174.2" transform="rotate(-90 92.1 174.2)">GND</text>
<text x="110.7" y="174.6">1u</text>
<text x="117.9" y="178.4">GND</text>
<text x="80.2" y="182.2">1u</text>
<text x="89.6" y="190.4">GND</text>
</g>
<g font-size="1.8" fill="#0000c2">
<text x="114.5" y="18.4">normal range</text>
<text x="118.6" y="20.4">2.3-2.7 V</text>
<text x="72.7" y="41.4">solar cell(s)</text>
<text x="74.1" y="39.3">horizontal</text>
<text x="74.2" y="37.3">Paralleled</text>
<text x="105.9" y="57.9">Energy storage</text>
<text x="73.1" y="71.2">solar cell A</text>
<text x="76.2" y="69.2">Vertical</text>
<text x="215" y="89.6">fc=20MHz, 0.5-dB ripple</text>
<text x="216.8" y="87.6">5th-order Chebyshev,</text>
<text x="76.2" y="100.3">Vertical</text>
<text x="73.1" y="102.3">solar cell B</text>
<text x="37.2" y="149.8">Components on the left side of dashed</text>
<text x="36.8" y="151.9">line are on a breakaway tab on the PCB</text>
<text x="105.6" y="165.8">1.8V</text>
<text x="117" y="184.1">May only be available in 1.8V version.</text>
<text x="117.3" y="186.2">Bias network at output assumes this.</text>
</g>
<g font-size="1.8">
<text x="40.6" y="126.5">VTRef</text>
<text x="41.8" y="129">GND</text>
<text x="41.8" y="131.5">GND</text>
<text x="58.4" y="129">SWDCLK</text>
<text x="58.4" y="131.5">SWO</text>
<text x="58.4" y="126.5">SWDIO</text>
<text x="41.8" y="136.6">GND</text>
<text x="55.5" y="136.9">10 RESET</text>
</g>
<g font-size="1.4" fill="#0000c2">
<text x="201.9" y="98.6">50-ohm Z_{out}</text>
<text x="139.9" y="121.5">I^{2}C pullups internal to MCU</text>
</g>
<g font-size="1.1" fill="#840000">
<text x="169.9" y="94.9" transform="rotate(-90 169.9 94.9)">1</text>
<text x="167.7" y="96.3">2</text>
<text x="169.9" y="98.7" transform="rotate(-90 169.9 98.7)">3</text>
<text x="172.1" y="96.3">4</text>
</g>
</svg>
